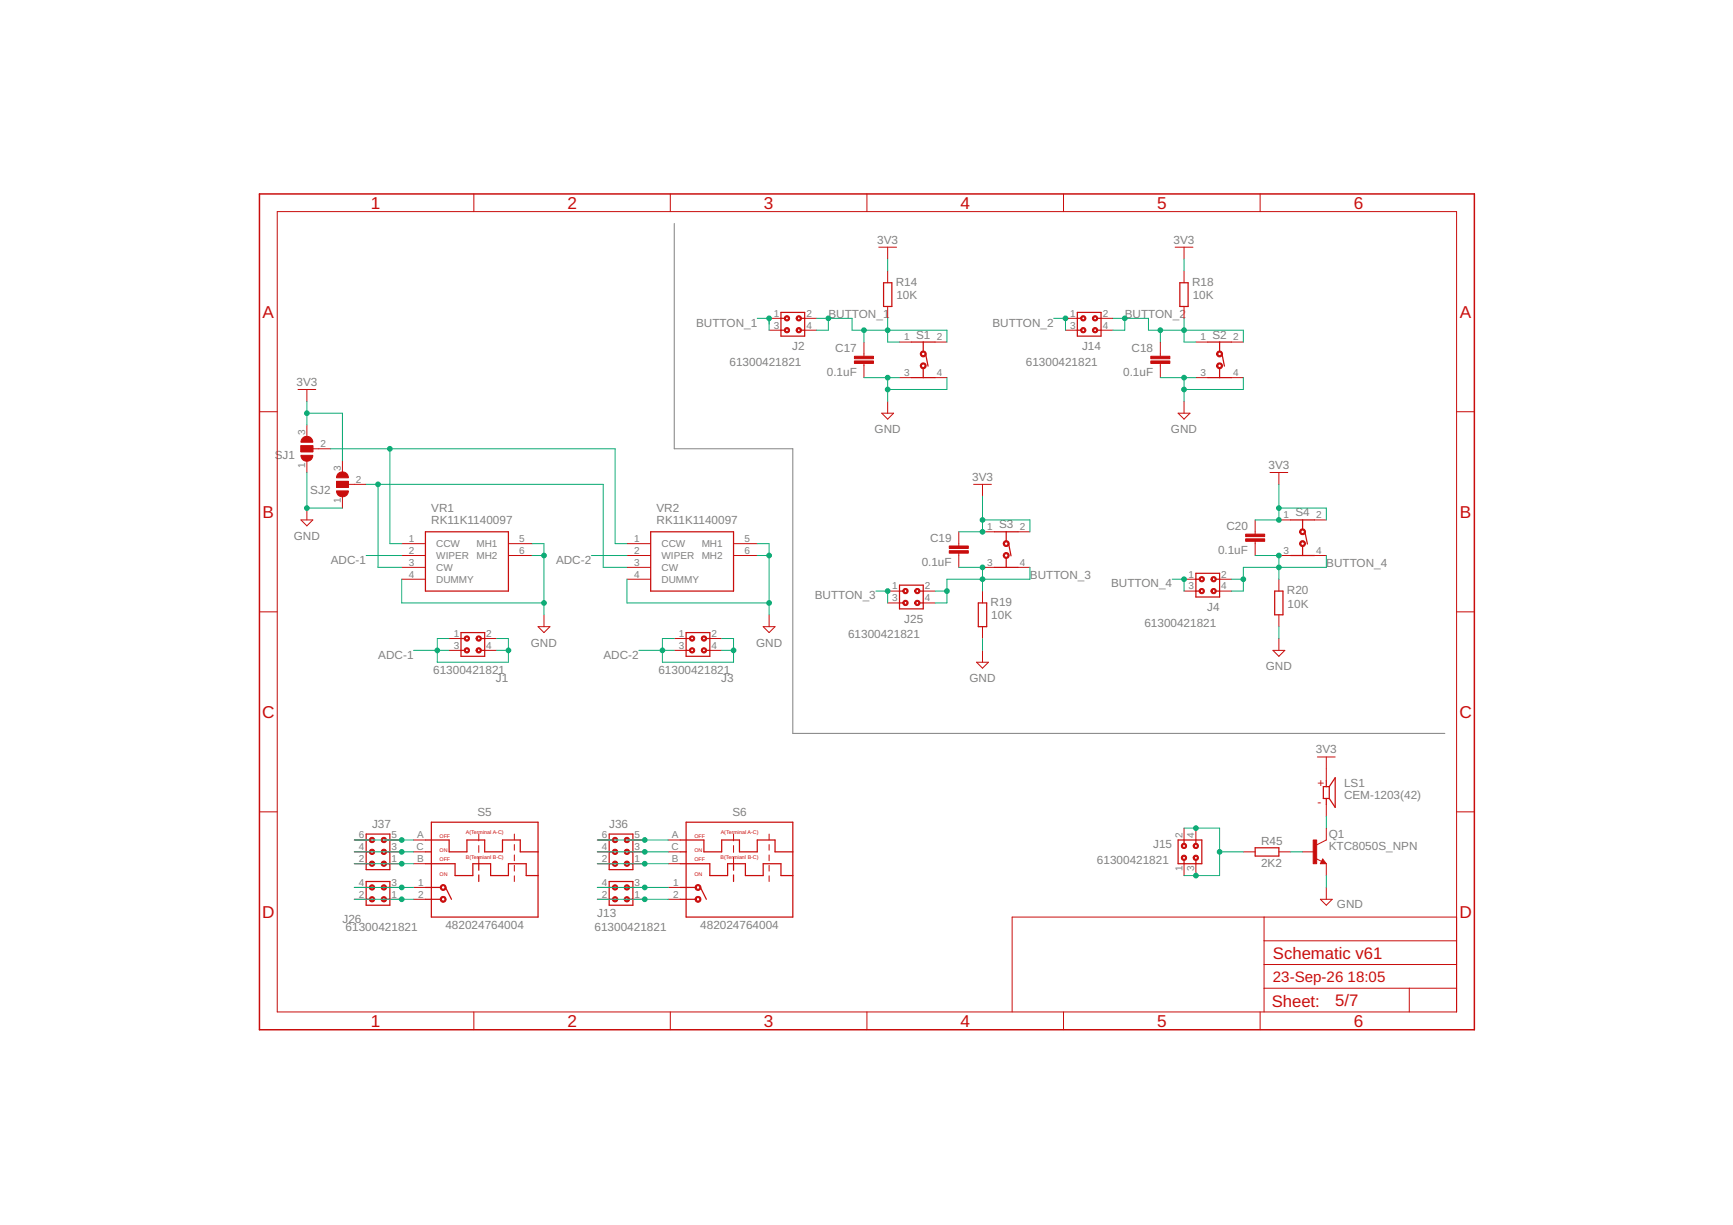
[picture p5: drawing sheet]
<svg xmlns="http://www.w3.org/2000/svg" width="297mm" height="210mm" viewBox="0 0 297 210" stroke-linecap="round" stroke-linejoin="round" font-family="sans-serif">
<path d="M115.6 38.3v38.6h20.3v48.8h111.7" fill="none" stroke="#808080" stroke-width=".17"/>
<g fill="none" stroke="#c90d0c" stroke-width=".17">
<path d="M47.5 36.3h202.2v137.1h-202.2zM81.2 33.2v3.1M114.9 33.2v3.1M148.6 33.2v3.1M182.3 33.2v3.1M216 33.2v3.1M131.8 54.5h2.1M131.8 56.6h2.1M137.9 54.5h2.1M137.9 56.6h2.1M148.1 58.6v2.4M150.6 42.4h3.1"/>
<path d="M152.1 42.4v2M152.1 46.4v2.1M152.1 52.5v2M154.2 58.6h2M160.3 58.6h2M182.6 54.5h2.1M182.6 56.6h2.1M188.7 54.5h2.1M188.7 56.6h2.1M198.9 58.6v2.4M201.4 42.4h3.1M202.9 42.4v2"/>
<path d="M202.9 46.4v2.1M202.9 52.5v2M205 58.6h2M211.1 58.6h2M44.5 70.5h3M51.1 66.7h3M51.6 76.4h2v1h-2zM52.6 66.7v2.1M52.6 72.8v2.1M52.6 78.9v2.1M53.6 76.9h3.1M58.7 78.9v2.1"/>
<path d="M148.1 62.3v2.4M151.1 70.8h2.1l-1.1 1zM152.1 68.8v2M154.2 64.7h2M160.3 64.7h2M198.9 62.3v2.4M201.9 70.8h2.1l-1.1 1zM202.9 68.8v2M205 64.7h2M211.1 64.7h2M249.7 70.5h3M51.6 89.1h2l-1 1z"/>
<path d="M52.6 87.1v2M57.7 82.5h2v1h-2zM58.7 85v2.1M59.7 83h3.1M68.9 93.2h4M68.9 95.2h4M68.9 97.2h4M68.9 99.3h4M87.1 93.2h4.1M87.1 95.2h4.1M107.5 93.2h4M107.5 95.2h4"/>
<path d="M107.5 97.2h4M107.5 99.3h4M125.7 93.2h4.1M125.7 95.2h4.1M164.3 91.1v2.5M164.3 94.8v2.4M166.9 83h3M168.4 97.2h2M168.4 83v2M168.4 91.1h2M174.5 97.2h2M174.5 91.1h2"/>
<path d="M202.9 99.3h2.1M209 99.3h2.1M215.1 89.1v2.4M215.1 92.8v2.4M217.7 81h3M219.2 95.2h2M219.2 89.1h2M219.2 81v2M219.2 99.3v2M225.3 95.2h2M225.3 89.1h2M44.5 104.8h3"/>
<path d="M77 109.4h2M77 111.4h2M83.1 109.4h2M83.1 111.4h2M92.2 107.4h2.1l-1.1 1zM93.2 105.3v2.1M115.6 109.4h2M115.6 111.4h2M121.7 109.4h2M121.7 111.4h2M130.8 107.4h2l-1 1zM131.8 105.3v2.1"/>
<path d="M152.1 101.3h2.1M152.1 103.3h2.1M158.2 101.3h2.1M158.2 103.3h2.1M167.4 113.5h2l-1 1zM168.4 101.3v2M168.4 107.4v2M168.4 111.4v2.1M202.9 101.3h2.1M209 101.3h2.1M218.2 111.4h2l-1 1.1zM219.2 105.3v2.1"/>
<path d="M219.2 109.4v2M249.7 104.8h3M44.5 139.1h3M225.8 129.7h3.1M227.3 129.7v4.1M227.3 137.8v2.1M249.7 139.1h3M60.7 148h2.1M60.7 146h2.1M60.7 154.1h2.1M60.7 152.1h2.1M60.7 143.9h2.1"/>
<path d="M66.8 148h2.1M66.8 146h2.1M66.8 154.1h2.1M66.8 152.1h2.1M66.8 143.9h2.1M70.9 148h2M70.9 146h2M70.9 154.1h2M70.9 152.1h2M70.9 143.9h2M82.1 142.9v1.2M82.1 144.9v1.1"/>
<path d="M82.1 146.9v1.1M88.2 142.9v1M88.2 144.7v1M88.2 146.5v1M88.2 148.3v1M88.2 150.1v.9M102.4 148h2M102.4 146h2M102.4 154.1h2M102.4 152.1h2M102.4 143.9h2M108.5 148h2"/>
<path d="M108.5 146h2M108.5 154.1h2M108.5 152.1h2M108.5 143.9h2M114.6 148h2M114.6 146h2M114.6 154.1h2M114.6 152.1h2M114.6 143.9h2M125.7 142.9v1.2M125.7 144.9v1.1M125.7 146.9v1.1"/>
<path d="M131.8 142.9v1M131.8 144.7v1M131.8 146.5v1M131.8 148.3v1M131.8 150.1v.9M202.9 141.9v2M202.9 148v2M205 141.9v2M205 148v2M213.1 146h2M216.7 157.1v16.3M219.2 146h2"/>
<path d="M223.3 146h2M225.5 147.1l1 .5M226.3 154.1h2l-1 1zM226.7 147.2l.6 .8h-1zM227.3 141.9v2l-1.6 .9M227.3 148v2M227.3 152.1v2M249.7 157.1h-76.2v16.3M81.2 173.4v3M114.9 173.4v3M148.6 173.4v3M182.3 173.4v3"/>
<path d="M216 173.4v3M216.7 169.3h33M216.7 165.3h33M216.7 161.2h33M241.6 169.3v4.1"/>
</g>
<path d="M44.5 33.2h208.2v143.2h-208.2z" fill="none" stroke="#c90d0c" stroke-width=".25"/>
<g fill="none" stroke="#c90d0c" stroke-width=".21">
<path d="M133.9 53.5h4v4.1h-4zM133.9 56.6h.6M133.9 54.5h.6M137.3 56.6h.6M137.3 54.5h.6M151.4 48.5h1.5v4h-1.5zM156.2 58.6h4.1M158.2 58.6v1.6M184.7 53.5h4v4.1h-4zM184.7 56.6h.6M184.7 54.5h.6M188 56.6h.7"/>
<path d="M188 54.5h.7M202.2 48.5h1.4v4h-1.4zM207 58.6h4.1M209 58.6v1.6M156.2 64.7h4.1M158.2 63.1v1.6M158.6 60.5l.5 2.2M207 64.7h4.1M209 63.1v1.6M209.4 60.5l.5 2.2M72.9 91.1h14.2v10.2h-14.2zM111.5 91.1h14.2v10.2h-14.2z"/>
<path d="M170.4 91.1h4.1M170.4 97.2h4.1M172.5 91.1v1.6M172.5 95.6v1.6M172.8 93l.5 2.2M205 98.2h4v4.1h-4zM205 99.3h.6M208.4 99.3h.6M221.2 95.2h4.1M221.2 89.1h4.1M223.3 89.1v1.6M223.3 93.6v1.6"/>
<path d="M223.6 91l.5 2.2M79 108.4h4.1v4.1h-4.1zM79 111.4h.7M79 109.4h.7M82.4 111.4h.7M82.4 109.4h.7M117.6 108.4h4.1v4.1h-4.1zM117.6 111.4h.7M117.6 109.4h.7M121 111.4h.7M121 109.4h.7M154.2 101.3h.7"/>
<path d="M154.2 100.3h4v4h-4zM154.2 103.3h.7M157.6 101.3h.6M157.6 103.3h.6M167.7 103.3h1.4v4.1h-1.4zM205 101.3h.6M208.4 101.3h.6M218.5 101.3h1.4v4h-1.4zM227.3 133.8v1M227.3 136.8v1M227.8 134.8h-1v2h1M227.8 134.8v2"/>
<path d="M227.8 134.8l1.1-1.5v5l-1.1-1.5M62.8 143.9h.6M62.8 148h.6M62.8 146h.6M62.8 152.1h.6M62.8 154.1h.6M62.8 151h4v4.1h-4zM62.8 142.9h4v6.1h-4zM66.1 143.9h.7M66.1 148h.7M66.1 146h.7M66.1 152.1h.7"/>
<path d="M66.1 154.1h.7M72.9 148h5.1v2h3v-2h3.1v2h3v-2h3.1v2h2M72.9 143.9h4.1v2.1h3v-2.1h3.1v2.1h3v-2.1h3.1v2.1h3M72.9 146h1M72.9 152.1h2.7M72.9 154.1h2.7M73.9 140.9h18.3v16.2h-18.3zM76.4 152.1l1 2M82.1 148v1.1M82.1 149.9v1.1M104.4 143.9h.7M104.4 148h.7"/>
<path d="M104.4 146h.7M104.4 152.1h.7M104.4 154.1h.7M104.4 142.9h4.1v6.1h-4.1zM104.4 151h4.1v4.1h-4.1zM107.8 143.9h.7M107.8 148h.7M107.8 146h.7M107.8 152.1h.7M107.8 154.1h.7M116.6 143.9h4v2.1h3.1v-2.1h3v2.1h3.1v-2.1h3v2.1h3.1M116.6 148h5.1v2h3v-2h3.1v2h3v-2h3.1v2h2"/>
<path d="M116.6 146h1M116.6 152.1h2.6M116.6 154.1h2.6M117.6 140.9h18.3v16.2h-18.3zM120.1 152.1l1 2M125.7 148v1.1M125.7 149.9v1.1M201.9 143.9h4.1v4.1h-4.1zM202.9 143.9v.7M202.9 147.3v.7M205 143.9v.7M205 147.3v.7"/>
<path d="M215.1 145.3h4.1v1.4h-4.1zM226.7 147.6l.1 .2h-.3l.2-.4 .4 .5h-.6"/>
</g>
<g fill="#c90d0c" stroke="#c90d0c" stroke-width=".17">
<path d="M146.5 61h3.2v.5h-3.2z"/>
<path d="M146.5 61.8h3.2v.5h-3.2z"/>
<path d="M225.1 143.9h.6v4.1h-.6z"/>
<path d="M197.3 61h3.2v.5h-3.2z"/>
<path d="M197.3 61.8h3.2v.5h-3.2z"/>
<path d="M162.7 93.6h3.3v.4h-3.3z"/>
<path d="M162.7 94.4h3.3v.4h-3.3z"/>
<path d="M51.6 76.4h2v1h-2z"/>
<path d="M57.7 82.5h2v1h-2z"/>
<path d="M213.5 91.5h3.3v.4h-3.3z"/>
<path d="M213.5 92.3h3.3v.5h-3.3z"/>
</g>
<g fill="#c90d0c" stroke="#c90d0c" stroke-width=".17">
<path d="M204.7 144.6a.46 .46 0 0 1 .7 .1 .46 .46 0 0 1-.3 .7 .46 .46 0 0 1-.6-.5h.2a.26 .26 0 0 1 .4-.2 .26 .26 0 0 1 .1 .5 .26 .26 0 0 1-.5-.1v-.2h-.2z" fill-rule="evenodd"/>
<path d="M202.6 144.6a.46 .46 0 0 1 .8 .1 .46 .46 0 0 1-.4 .7 .46 .46 0 0 1-.5-.5h.2a.26 .26 0 0 1 .4-.2 .26 .26 0 0 1 0 .5 .26 .26 0 0 1-.4-.1v-.2h-.2z" fill-rule="evenodd"/>
<path d="M202.6 146.6a.46 .46 0 0 1 .8 .2 .46 .46 0 0 1-.4 .6 .46 .46 0 0 1-.5-.4h.2a.26 .26 0 0 1 .4-.2 .26 .26 0 0 1 0 .4 .26 .26 0 0 1-.4-.1v-.1h-.2z" fill-rule="evenodd"/>
<path d="M204.7 146.6a.46 .46 0 0 1 .7 .2 .46 .46 0 0 1-.3 .6 .46 .46 0 0 1-.6-.4h.2a.26 .26 0 0 1 .4-.2 .26 .26 0 0 1 .1 .4 .26 .26 0 0 1-.5-.1v-.1h-.2z" fill-rule="evenodd"/>
<path d="M81.8 111.1a.46 .46 0 0 1 .7 .1 .46 .46 0 0 1-.3 .7 .46 .46 0 0 1-.6-.5h.2a.26 .26 0 0 1 .4-.2 .26 .26 0 0 1 .1 .4 .26 .26 0 0 1-.5-.1v-.1h-.2z" fill-rule="evenodd"/>
<path d="M81.8 109.1a.46 .46 0 0 1 .7 .1 .46 .46 0 0 1-.3 .6 .46 .46 0 0 1-.6-.4h.2a.26 .26 0 0 1 .4-.2 .26 .26 0 0 1 0 .4 .26 .26 0 0 1-.4-.1v-.1h-.2z" fill-rule="evenodd"/>
<path d="M79.7 109.1a.46 .46 0 0 1 .7 .1 .46 .46 0 0 1-.3 .6 .46 .46 0 0 1-.5-.4h.2a.26 .26 0 0 1 .3-.2 .26 .26 0 0 1 .1 .4 .26 .26 0 0 1-.4-.1v-.1h-.2z" fill-rule="evenodd"/>
<path d="M79.7 111.1a.46 .46 0 0 1 .7 .1 .46 .46 0 0 1-.3 .7 .46 .46 0 0 1-.5-.5h.2a.26 .26 0 0 1 .3-.2 .26 .26 0 0 1 .1 .4 .26 .26 0 0 1-.4-.1v-.1h-.2z" fill-rule="evenodd"/>
<path d="M120.4 111.1a.46 .46 0 0 1 .7 .1 .46 .46 0 0 1-.3 .7 .46 .46 0 0 1-.6-.5h.2a.25 .25 0 0 1 .3-.2 .25 .25 0 0 1 .2 .3 .25 .25 0 0 1-.5 0l-.2-.1z" fill-rule="evenodd"/>
<path d="M120.4 109.1a.46 .46 0 0 1 .7 .1 .46 .46 0 0 1-.3 .6 .46 .46 0 0 1-.6-.4h.2a.25 .25 0 0 1 .3-.3 .25 .25 0 0 1 .2 .4 .25 .25 0 0 1-.5 0l-.2-.1z" fill-rule="evenodd"/>
<path d="M118.3 109.1a.46 .46 0 0 1 .7 .1 .46 .46 0 0 1-.3 .6 .46 .46 0 0 1-.5-.4h.2a.25 .25 0 0 1 .3-.3 .25 .25 0 0 1 .1 .4 .25 .25 0 0 1-.4 0l-.2-.1z" fill-rule="evenodd"/>
<path d="M118.3 111.1a.46 .46 0 0 1 .7 .1 .46 .46 0 0 1-.3 .7 .46 .46 0 0 1-.5-.5h.2a.25 .25 0 0 1 .3-.2 .25 .25 0 0 1 .1 .3 .25 .25 0 0 1-.4 0l-.2-.1z" fill-rule="evenodd"/>
<path d="M157.9 60.2a.52 .52 0 0 1 .8 .2 .52 .52 0 0 1-.3 .7 .52 .52 0 0 1-.7-.5h.2a.3 .3 0 0 1 .5-.2 .3 .3 0 0 1 .1 .5 .3 .3 0 0 1-.5-.1l-.1-.2h-.2z" fill-rule="evenodd"/>
<path d="M157.9 62.3a.52 .52 0 0 1 .8 .1 .52 .52 0 0 1-.3 .8 .52 .52 0 0 1-.7-.5h.2a.3 .3 0 0 1 .5-.3 .3 .3 0 0 1 .1 .5 .3 .3 0 0 1-.5-.1l-.1-.1h-.2z" fill-rule="evenodd"/>
<path d="M187.4 56.2a.46 .46 0 0 1 .7 .2 .46 .46 0 0 1-.3 .6 .46 .46 0 0 1-.6-.4h.3a.26 .26 0 0 1 .3-.3 .26 .26 0 0 1 .1 .5 .26 .26 0 0 1-.4-.1v-.1h-.3z" fill-rule="evenodd"/>
<path d="M187.4 54.2a.46 .46 0 0 1 .7 .1 .46 .46 0 0 1-.3 .7 .46 .46 0 0 1-.6-.5h.3a.26 .26 0 0 1 .3-.2 .26 .26 0 0 1 .1 .5 .26 .26 0 0 1-.4-.1v-.2h-.3z" fill-rule="evenodd"/>
<path d="M185.4 54.2a.46 .46 0 0 1 .7 .1 .46 .46 0 0 1-.3 .7 .46 .46 0 0 1-.6-.5h.2a.26 .26 0 0 1 .4-.2 .26 .26 0 0 1 .1 .5 .26 .26 0 0 1-.5-.1v-.2h-.2z" fill-rule="evenodd"/>
<path d="M185.4 56.2a.46 .46 0 0 1 .7 .2 .46 .46 0 0 1-.3 .6 .46 .46 0 0 1-.6-.4h.2a.26 .26 0 0 1 .4-.3 .26 .26 0 0 1 .1 .5 .26 .26 0 0 1-.5-.1v-.1h-.2z" fill-rule="evenodd"/>
<path d="M208.7 60.2a.51 .51 0 0 1 .8 .2 .51 .51 0 0 1-.3 .7 .51 .51 0 0 1-.7-.5h.2a.3 .3 0 0 1 .4-.3 .3 .3 0 0 1 .2 .5 .3 .3 0 0 1-.5 0l-.1-.2h-.2z" fill-rule="evenodd"/>
<path d="M208.7 62.3a.51 .51 0 0 1 .8 .1 .51 .51 0 0 1-.3 .8 .51 .51 0 0 1-.7-.5h.2a.3 .3 0 0 1 .4-.3 .3 .3 0 0 1 .2 .4 .3 .3 0 0 1-.5 0l-.1-.1h-.2z" fill-rule="evenodd"/>
<path d="M157 103a.46 .46 0 0 1 .6 .1 .46 .46 0 0 1-.3 .7 .46 .46 0 0 1-.5-.5h.2a.26 .26 0 0 1 .3-.2 .26 .26 0 0 1 .1 .4 .26 .26 0 0 1-.4-.1l-.2-.1z" fill-rule="evenodd"/>
<path d="M157 100.9a.46 .46 0 0 1 .6 .2 .46 .46 0 0 1-.3 .6 .46 .46 0 0 1-.5-.4h.2a.26 .26 0 0 1 .3-.2 .26 .26 0 0 1 .1 .4 .26 .26 0 0 1-.4-.1l-.2-.1z" fill-rule="evenodd"/>
<path d="M154.9 100.9a.46 .46 0 0 1 .7 .2 .46 .46 0 0 1-.3 .6 .46 .46 0 0 1-.6-.4h.2a.26 .26 0 0 1 .4-.2 .26 .26 0 0 1 .1 .4 .26 .26 0 0 1-.4-.1l-.3-.1z" fill-rule="evenodd"/>
<path d="M154.9 103a.46 .46 0 0 1 .7 .1 .46 .46 0 0 1-.3 .7 .46 .46 0 0 1-.6-.5h.2a.26 .26 0 0 1 .4-.2 .26 .26 0 0 1 .1 .4 .26 .26 0 0 1-.4-.1l-.3-.1z" fill-rule="evenodd"/>
<path d="M172.1 92.8a.51 .51 0 0 1 .8 .1 .51 .51 0 0 1-.3 .7 .51 .51 0 0 1-.6-.4h.2a.3 .3 0 0 1 .4-.3 .3 .3 0 0 1 .1 .5 .3 .3 0 0 1-.5-.1v-.1h-.2z" fill-rule="evenodd"/>
<path d="M172.1 94.8a.51 .51 0 0 1 .8 .2 .51 .51 0 0 1-.3 .7 .51 .51 0 0 1-.6-.5h.2a.3 .3 0 0 1 .4-.3 .3 .3 0 0 1 .1 .5 .3 .3 0 0 1-.5-.1v-.1h-.2z" fill-rule="evenodd"/>
<path d="M136.6 56.2a.46 .46 0 0 1 .7 .2 .46 .46 0 0 1-.3 .6 .46 .46 0 0 1-.5-.4h.2a.25 .25 0 0 1 .3-.3 .25 .25 0 0 1 .1 .4 .25 .25 0 0 1-.4 0l-.2-.1z" fill-rule="evenodd"/>
<path d="M136.6 54.2a.46 .46 0 0 1 .7 .1 .46 .46 0 0 1-.3 .7 .46 .46 0 0 1-.5-.5h.2a.25 .25 0 0 1 .3-.2 .25 .25 0 0 1 .1 .4 .25 .25 0 0 1-.4 0v-.2h-.2z" fill-rule="evenodd"/>
<path d="M134.6 54.2a.46 .46 0 0 1 .7 .1 .46 .46 0 0 1-.3 .7 .46 .46 0 0 1-.6-.5h.2a.25 .25 0 0 1 .3-.2 .25 .25 0 0 1 .2 .4 .25 .25 0 0 1-.4 0l-.1-.2h-.2z" fill-rule="evenodd"/>
<path d="M134.6 56.2a.46 .46 0 0 1 .7 .2 .46 .46 0 0 1-.3 .6 .46 .46 0 0 1-.6-.4h.2a.25 .25 0 0 1 .3-.3 .25 .25 0 0 1 .2 .4 .25 .25 0 0 1-.4 0l-.3-.1z" fill-rule="evenodd"/>
<path d="M51.8 75.1a1.02 1.02 0 0 1 1.1-.3 1.02 1.02 0 0 1 .7 1h-2z" fill-rule="evenodd"/>
<path d="M51.6 78h2a1.02 1.02 0 0 1-1 1 1.02 1.02 0 0 1-1-1z" fill-rule="evenodd"/>
<path d="M57.9 81.2a1.03 1.03 0 0 1 1.1-.3 1.03 1.03 0 0 1 .7 1h-2z" fill-rule="evenodd"/>
<path d="M57.7 84.1h2a1.02 1.02 0 0 1-1 1 1.02 1.02 0 0 1-1-1z" fill-rule="evenodd"/>
<path d="M75.6 151.7a.5 .5 0 0 1 .8 .2 .5 .5 0 0 1-.3 .7 .5 .5 0 0 1-.6-.5h.1a.31 .31 0 0 1 .5-.3 .31 .31 0 0 1 .1 .4 .31 .31 0 0 1-.5 0l-.1-.1h-.1z" fill-rule="evenodd"/>
<path d="M75.6 153.7a.51 .51 0 0 1 .8 .2 .51 .51 0 0 1-.3 .7 .51 .51 0 0 1-.6-.5h.1a.3 .3 0 0 1 .4-.3 .3 .3 0 0 1 .2 .4 .3 .3 0 0 1-.5 0l-.1-.1h-.1z" fill-rule="evenodd"/>
<path d="M207.7 100.9a.46 .46 0 0 1 .7 .2 .46 .46 0 0 1-.3 .6 .46 .46 0 0 1-.5-.4h.2a.26 .26 0 0 1 .3-.2 .26 .26 0 0 1 .1 .4 .26 .26 0 0 1-.4-.1v-.1h-.2z" fill-rule="evenodd"/>
<path d="M207.7 98.9a.46 .46 0 0 1 .7 .1 .46 .46 0 0 1-.3 .7 .46 .46 0 0 1-.5-.4h.2a.26 .26 0 0 1 .3-.3 .26 .26 0 0 1 .1 .4 .26 .26 0 0 1-.4 0v-.1h-.2z" fill-rule="evenodd"/>
<path d="M205.7 98.9a.46 .46 0 0 1 .7 .1 .46 .46 0 0 1-.3 .7 .46 .46 0 0 1-.6-.4h.2a.26 .26 0 0 1 .4-.3 .26 .26 0 0 1 .1 .4 .26 .26 0 0 1-.4 0l-.1-.1h-.2z" fill-rule="evenodd"/>
<path d="M205.7 100.9a.46 .46 0 0 1 .7 .2 .46 .46 0 0 1-.3 .6 .46 .46 0 0 1-.6-.4h.2a.26 .26 0 0 1 .4-.2 .26 .26 0 0 1 .1 .4 .26 .26 0 0 1-.4-.1l-.1-.1h-.2z" fill-rule="evenodd"/>
<path d="M222.9 90.7a.5 .5 0 0 1 .8 .2 .5 .5 0 0 1-.3 .7 .5 .5 0 0 1-.6-.5h.1a.3 .3 0 0 1 .4-.3 .3 .3 0 0 1 .2 .5 .3 .3 0 0 1-.5-.1l-.1-.1h-.1z" fill-rule="evenodd"/>
<path d="M222.9 92.8a.5 .5 0 0 1 .8 .1 .5 .5 0 0 1-.3 .7 .5 .5 0 0 1-.6-.4h.1a.3 .3 0 0 1 .4-.4 .3 .3 0 0 1 .2 .5 .3 .3 0 0 1-.5 0l-.1-.1h-.1z" fill-rule="evenodd"/>
<path d="M119.3 151.7a.51 .51 0 0 1 .8 .2 .51 .51 0 0 1-.4 .7 .51 .51 0 0 1-.6-.5h.2a.31 .31 0 0 1 .5-.3 .31 .31 0 0 1 .1 .5 .31 .31 0 0 1-.5-.1l-.1-.1h-.2z" fill-rule="evenodd"/>
<path d="M119.3 153.7a.52 .52 0 0 1 .8 .2 .52 .52 0 0 1-.3 .7 .52 .52 0 0 1-.7-.5h.2a.3 .3 0 0 1 .5-.3 .3 .3 0 0 1 0 .5 .3 .3 0 0 1-.4-.1l-.1-.1h-.2z" fill-rule="evenodd"/>
<path d="M105.1 151.7a.46 .46 0 0 1 .7 .2 .46 .46 0 0 1-.3 .6 .46 .46 0 0 1-.5-.4h.2a.25 .25 0 0 1 .3-.3 .25 .25 0 0 1 .1 .4 .25 .25 0 0 1-.4 0v-.1h-.2z" fill-rule="evenodd"/>
<path d="M105.1 153.7a.46 .46 0 0 1 .7 .2 .46 .46 0 0 1-.3 .6 .46 .46 0 0 1-.5-.4h.2a.25 .25 0 0 1 .3-.2 .25 .25 0 0 1 .1 .4 .25 .25 0 0 1-.4-.1v-.1h-.2z" fill-rule="evenodd"/>
<path d="M107.2 153.7a.46 .46 0 0 1 .7 .2 .46 .46 0 0 1-.3 .6 .46 .46 0 0 1-.6-.4h.2a.25 .25 0 0 1 .4-.2 .25 .25 0 0 1 0 .4 .25 .25 0 0 1-.4-.1v-.1h-.2z" fill-rule="evenodd"/>
<path d="M107.2 151.7a.46 .46 0 0 1 .7 .2 .46 .46 0 0 1-.3 .6 .46 .46 0 0 1-.6-.4h.2a.25 .25 0 0 1 .4-.3 .25 .25 0 0 1 0 .4 .25 .25 0 0 1-.4 0v-.1h-.2z" fill-rule="evenodd"/>
<path d="M63.5 151.7a.46 .46 0 0 1 .7 .2 .46 .46 0 0 1-.3 .6 .46 .46 0 0 1-.6-.4h.2a.26 .26 0 0 1 .4-.3 .26 .26 0 0 1 .1 .4 .26 .26 0 0 1-.5 0v-.1h-.2z" fill-rule="evenodd"/>
<path d="M63.5 153.7a.46 .46 0 0 1 .7 .2 .46 .46 0 0 1-.3 .6 .46 .46 0 0 1-.6-.4h.2a.26 .26 0 0 1 .4-.2 .26 .26 0 0 1 .1 .4 .26 .26 0 0 1-.5-.1v-.1h-.2z" fill-rule="evenodd"/>
<path d="M65.5 153.7a.46 .46 0 0 1 .7 .2 .46 .46 0 0 1-.3 .6 .46 .46 0 0 1-.6-.4h.3a.26 .26 0 0 1 .3-.2 .26 .26 0 0 1 .1 .4 .26 .26 0 0 1-.4-.1v-.1h-.3z" fill-rule="evenodd"/>
<path d="M65.5 151.7a.46 .46 0 0 1 .7 .2 .46 .46 0 0 1-.3 .6 .46 .46 0 0 1-.6-.4h.3a.26 .26 0 0 1 .3-.3 .26 .26 0 0 1 .1 .4 .26 .26 0 0 1-.4 0v-.1h-.3z" fill-rule="evenodd"/>
<path d="M105.1 143.6a.46 .46 0 0 1 .7 .1 .46 .46 0 0 1-.3 .7 .46 .46 0 0 1-.5-.5h.2a.25 .25 0 0 1 .3-.2 .25 .25 0 0 1 .1 .4 .25 .25 0 0 1-.4 0v-.2h-.2z" fill-rule="evenodd"/>
<path d="M105.1 145.6a.46 .46 0 0 1 .7 .2 .46 .46 0 0 1-.3 .6 .46 .46 0 0 1-.5-.4h.2a.25 .25 0 0 1 .3-.2 .25 .25 0 0 1 .1 .4 .25 .25 0 0 1-.4-.1v-.1h-.2z" fill-rule="evenodd"/>
<path d="M105.1 147.6a.46 .46 0 0 1 .7 .2 .46 .46 0 0 1-.3 .6 .46 .46 0 0 1-.5-.4h.2a.25 .25 0 0 1 .3-.2 .25 .25 0 0 1 .1 .4 .25 .25 0 0 1-.4-.1v-.1h-.2z" fill-rule="evenodd"/>
<path d="M107.2 147.6a.46 .46 0 0 1 .7 .2 .46 .46 0 0 1-.3 .6 .46 .46 0 0 1-.6-.4h.2a.25 .25 0 0 1 .4-.2 .25 .25 0 0 1 0 .4 .25 .25 0 0 1-.4-.1v-.1h-.2z" fill-rule="evenodd"/>
<path d="M107.2 145.6a.46 .46 0 0 1 .7 .2 .46 .46 0 0 1-.3 .6 .46 .46 0 0 1-.6-.4h.2a.25 .25 0 0 1 .4-.2 .25 .25 0 0 1 0 .4 .25 .25 0 0 1-.4-.1v-.1h-.2z" fill-rule="evenodd"/>
<path d="M107.2 143.6a.46 .46 0 0 1 .7 .1 .46 .46 0 0 1-.3 .7 .46 .46 0 0 1-.6-.5h.2a.25 .25 0 0 1 .4-.2 .25 .25 0 0 1 0 .4 .25 .25 0 0 1-.4 0v-.2h-.2z" fill-rule="evenodd"/>
<path d="M63.5 143.6a.46 .46 0 0 1 .7 .1 .46 .46 0 0 1-.3 .7 .46 .46 0 0 1-.6-.5h.2a.26 .26 0 0 1 .4-.2 .26 .26 0 0 1 .1 .4 .26 .26 0 0 1-.5 0v-.2h-.2z" fill-rule="evenodd"/>
<path d="M63.5 145.6a.46 .46 0 0 1 .7 .2 .46 .46 0 0 1-.3 .6 .46 .46 0 0 1-.6-.4h.2a.26 .26 0 0 1 .4-.2 .26 .26 0 0 1 .1 .4 .26 .26 0 0 1-.5-.1v-.1h-.2z" fill-rule="evenodd"/>
<path d="M63.5 147.6a.46 .46 0 0 1 .7 .2 .46 .46 0 0 1-.3 .6 .46 .46 0 0 1-.6-.4h.2a.26 .26 0 0 1 .4-.2 .26 .26 0 0 1 .1 .4 .26 .26 0 0 1-.5-.1v-.1h-.2z" fill-rule="evenodd"/>
<path d="M65.5 147.6a.46 .46 0 0 1 .7 .2 .46 .46 0 0 1-.3 .6 .46 .46 0 0 1-.6-.4h.3a.26 .26 0 0 1 .3-.2 .26 .26 0 0 1 .1 .4 .26 .26 0 0 1-.4-.1v-.1h-.3z" fill-rule="evenodd"/>
<path d="M65.5 145.6a.46 .46 0 0 1 .7 .2 .46 .46 0 0 1-.3 .6 .46 .46 0 0 1-.6-.4h.3a.26 .26 0 0 1 .3-.2 .26 .26 0 0 1 .1 .4 .26 .26 0 0 1-.4-.1v-.1h-.3z" fill-rule="evenodd"/>
<path d="M65.5 143.6a.46 .46 0 0 1 .7 .1 .46 .46 0 0 1-.3 .7 .46 .46 0 0 1-.6-.5h.3a.26 .26 0 0 1 .3-.2 .26 .26 0 0 1 .1 .4 .26 .26 0 0 1-.4 0v-.2h-.3z" fill-rule="evenodd"/>
</g>
<g fill="none" stroke="#0dab76" stroke-width=".17">
<path d="M129.8 54.5h2v2.1M140 54.5h6v2.1h16.3v2M142 54.5v2.1h-2M148.1 56.6v2M152.1 44.4v2M152.1 54.5v4.1h2.1M180.6 54.5h2v2.1M190.8 54.5h6v2.1h16.3v2M192.8 54.5v2.1h-2M198.9 56.6v2M202.9 44.4v2M202.9 54.5v4.1h2.1"/>
<path d="M52.6 68.8v4M52.6 70.8h6.1v8.1M56.7 76.9h48.7v16.3h2.1M66.8 76.9v16.3h2.1M148.1 64.7h6.1M152.1 64.7v4.1M162.3 64.7v2h-10.2M198.9 64.7h6.1M202.9 64.7v4.1M213.1 64.7v2h-10.2M52.6 81v6.1h6.1M62.8 95.2h6.1"/>
<path d="M62.8 83h40.6v14.2h4.1M64.8 83v14.2h4.1M68.9 99.3v4h24.3M91.2 93.2h2v12.1M91.2 95.2h2M101.4 95.2h6.1M107.5 99.3v4h24.3M129.8 93.2h2v12.1M129.8 95.2h2M164.3 97.2h4.1v4.1M168.4 85v6.1h-4.1M168.4 89.1h8.1v2"/>
<path d="M176.5 97.2v2.1h-14.2v4h-2M200.9 99.3h2v2M211.1 99.3h2M215.1 95.2h4.1v4.1M219.2 83v6.1h-4.1M219.2 87.1h8.1v2M227.3 95.2v2h-14.2v4.1h-2M70.9 111.4h6.1M77 109.4h-2v4.1h12.1v-4.1h-2M85.1 111.4h2M109.5 111.4h6.1M115.6 109.4h-2.1v4.1h12.2v-4.1h-2"/>
<path d="M123.7 111.4h2M150.1 101.3h2v2M160.3 101.3h2M168.4 109.4v2M219.2 107.4v2M227.3 139.9v2M60.7 146h10.2M60.7 154.1h10.2M60.7 152.1h10.2M60.7 148h10.2M60.7 143.9h10.2M102.4 146h12.2"/>
<path d="M102.4 154.1h12.2M102.4 152.1h12.2M102.4 148h12.2M102.4 143.9h12.2M202.9 141.9h6.1v8.1h-6.1M209 146h4.1M221.2 146h2.1M227.3 150v2.1"/>
</g>
<g fill="#0dab76" stroke="#0dab76" stroke-width=".17">
<circle cx="52.6" cy="70.8" r=".4"/>
<circle cx="168.4" cy="91.1" r=".4"/>
<circle cx="168.4" cy="89.1" r=".4"/>
<circle cx="219.2" cy="89.1" r=".4"/>
<circle cx="219.2" cy="87.1" r=".4"/>
<circle cx="131.8" cy="54.5" r=".4"/>
<circle cx="142" cy="54.5" r=".4"/>
<circle cx="148.1" cy="56.6" r=".4"/>
<circle cx="152.1" cy="56.6" r=".4"/>
<circle cx="93.2" cy="103.3" r=".4"/>
<circle cx="93.2" cy="95.2" r=".4"/>
<circle cx="131.8" cy="103.3" r=".4"/>
<circle cx="131.8" cy="95.2" r=".4"/>
<circle cx="152.1" cy="64.7" r=".4"/>
<circle cx="152.1" cy="66.7" r=".4"/>
<circle cx="202.9" cy="64.7" r=".4"/>
<circle cx="202.9" cy="66.7" r=".4"/>
<circle cx="52.6" cy="87.1" r=".4"/>
<circle cx="87.1" cy="111.4" r=".4"/>
<circle cx="75" cy="111.4" r=".4"/>
<circle cx="64.8" cy="83" r=".4"/>
<circle cx="66.8" cy="76.9" r=".4"/>
<circle cx="125.7" cy="111.4" r=".4"/>
<circle cx="113.5" cy="111.4" r=".4"/>
<circle cx="205" cy="150" r=".4"/>
<circle cx="205" cy="141.9" r=".4"/>
<circle cx="209" cy="146" r=".4"/>
<circle cx="182.6" cy="54.5" r=".4"/>
<circle cx="192.8" cy="54.5" r=".4"/>
<circle cx="198.9" cy="56.6" r=".4"/>
<circle cx="202.9" cy="56.6" r=".4"/>
<circle cx="152.1" cy="101.3" r=".4"/>
<circle cx="162.3" cy="101.3" r=".4"/>
<circle cx="168.4" cy="99.3" r=".4"/>
<circle cx="168.4" cy="97.2" r=".4"/>
<circle cx="202.9" cy="99.3" r=".4"/>
<circle cx="213.1" cy="99.3" r=".4"/>
<circle cx="219.2" cy="97.2" r=".4"/>
<circle cx="219.2" cy="95.2" r=".4"/>
<circle cx="68.9" cy="154.1" r=".4"/>
<circle cx="68.9" cy="152.1" r=".4"/>
<circle cx="110.5" cy="154.1" r=".4"/>
<circle cx="110.5" cy="152.1" r=".4"/>
<circle cx="110.5" cy="148" r=".4"/>
<circle cx="110.5" cy="146" r=".4"/>
<circle cx="110.5" cy="143.9" r=".4"/>
<circle cx="68.9" cy="148" r=".4"/>
<circle cx="68.9" cy="146" r=".4"/>
<circle cx="68.9" cy="143.9" r=".4"/>
</g>
<g font-size="2.9" fill="#c90d0c">
<text x="63.6" y="35.8">1</text>
<text x="97.3" y="35.8">2</text>
<text x="130.9" y="35.8">3</text>
<text x="164.6" y="35.8">4</text>
<text x="198.3" y="35.8">5</text>
<text x="232" y="35.8">6</text>
<text x="45" y="54.4">A</text>
<text x="250.2" y="54.4">A</text>
<text x="45" y="88.7">B</text>
<text x="250.2" y="88.7">B</text>
<text x="44.9" y="123">C</text>
<text x="250.1" y="123">C</text>
<text x="44.9" y="157.3">D</text>
<text x="250.1" y="157.3">D</text>
<text x="218.2" y="164.3">Schematic v61</text>
<text x="218" y="172.5">Sheet:</text>
<text x="228.8" y="172.4">5/7</text>
<text x="63.6" y="176">1</text>
<text x="97.3" y="176">2</text>
<text x="130.9" y="176">3</text>
<text x="164.6" y="176">4</text>
<text x="198.3" y="176">5</text>
<text x="232" y="176">6</text>
</g>
<g font-size="2.6" fill="#c90d0c">
<text x="218.2" y="168.3">23-Sep-26</text>
<text x="231" y="168.3">18:05</text>
</g>
<g font-size="2" fill="#808080">
<text x="150.4" y="41.8">3V3</text>
<text x="201.2" y="41.8">3V3</text>
<text x="153.5" y="49">R14</text>
<text x="153.7" y="51.3">10K</text>
<text x="204.3" y="49">R18</text>
<text x="204.4" y="51.3">10K</text>
<text x="119.3" y="56">BUTTON_1</text>
<text x="142" y="54.6">BUTTON_1</text>
<text x="157" y="58">S1</text>
<text x="170.1" y="56">BUTTON_2</text>
<text x="192.8" y="54.6">BUTTON_2</text>
<text x="207.8" y="58">S2</text>
<text x="125" y="62.7">61300421821</text>
<text x="135.8" y="60">J2</text>
<text x="141.7" y="64.4">0.1uF</text>
<text x="143.2" y="60.3">C17</text>
<text x="175.8" y="62.7">61300421821</text>
<text x="185.5" y="60">J14</text>
<text x="192.5" y="64.4">0.1uF</text>
<text x="194" y="60.3">C18</text>
<text x="50.8" y="66.1">3V3</text>
<text x="149.9" y="74.3">GND</text>
<text x="200.7" y="74.3">GND</text>
<text x="47.1" y="78.6">SJ1</text>
<text x="166.6" y="82.4">3V3</text>
<text x="217.4" y="80.3">3V3</text>
<text x="53.2" y="84.7">SJ2</text>
<text x="73.9" y="89.8">RK11K1140097</text>
<text x="73.9" y="87.8">VR1</text>
<text x="112.5" y="89.8">RK11K1140097</text>
<text x="112.5" y="87.8">VR2</text>
<text x="222" y="88.5">S4</text>
<text x="50.4" y="92.5">GND</text>
<text x="159.4" y="92.8">C19</text>
<text x="171.2" y="90.5">S3</text>
<text x="208.8" y="94.9">0.1uF</text>
<text x="210.2" y="90.8">C20</text>
<text x="56.7" y="96.6">ADC-1</text>
<text x="95.3" y="96.6">ADC-2</text>
<text x="158" y="96.9">0.1uF</text>
<text x="176.5" y="99.2">BUTTON_3</text>
<text x="190.4" y="100.7">BUTTON_4</text>
<text x="220.6" y="101.9">R20</text>
<text x="227.3" y="97.2">BUTTON_4</text>
<text x="139.6" y="102.7">BUTTON_3</text>
<text x="155" y="106.8">J25</text>
<text x="169.8" y="103.9">R19</text>
<text x="169.9" y="106.2">10K</text>
<text x="196.1" y="107.4">61300421821</text>
<text x="206.9" y="104.7">J4</text>
<text x="220.7" y="104.1">10K</text>
<text x="64.8" y="112.9">ADC-1</text>
<text x="91" y="110.8">GND</text>
<text x="103.4" y="112.9">ADC-2</text>
<text x="129.6" y="110.8">GND</text>
<text x="145.4" y="109.4">61300421821</text>
<text x="74.2" y="115.5">61300421821</text>
<text x="85" y="116.9">J1</text>
<text x="112.8" y="115.5">61300421821</text>
<text x="123.6" y="116.9">J3</text>
<text x="166.2" y="116.9">GND</text>
<text x="217" y="114.9">GND</text>
<text x="225.5" y="129.1">3V3</text>
<text x="230.4" y="136.8">CEM-1203(42)</text>
<text x="230.4" y="134.8">LS1</text>
<text x="63.8" y="141.9">J37</text>
<text x="81.8" y="139.9">S5</text>
<text x="104.4" y="141.9">J36</text>
<text x="125.5" y="139.9">S6</text>
<text x="227.8" y="143.6">Q1</text>
<text x="188" y="148">61300421821</text>
<text x="197.7" y="145.4">J15</text>
<text x="216.1" y="148.6">2K2</text>
<text x="216.1" y="144.8">R45</text>
<text x="227.8" y="145.6">KTC8050S_NPN</text>
<text x="229.1" y="155.5">GND</text>
<text x="58.7" y="158.2">J26</text>
<text x="59.2" y="159.6">61300421821</text>
<text x="76.3" y="159.2">482024764004</text>
<text x="101.9" y="159.6">61300421821</text>
<text x="102.4" y="157.1">J13</text>
<text x="120" y="159.2">482024764004</text>
</g>
<g font-size="2" fill="#c90d0c">
<text x="225.8" y="134.8">+</text>
<text x="225.8" y="138">-</text>
</g>
<g font-size="1.7" fill="#808080">
<text x="132.6" y="54.3">1</text>
<text x="132.6" y="56.3">3</text>
<text x="138.2" y="54.3">2</text>
<text x="138.2" y="56.3">4</text>
<text x="155" y="58.3">1</text>
<text x="160.6" y="58.3">2</text>
<text x="183.4" y="54.3">1</text>
<text x="183.4" y="56.3">3</text>
<text x="189" y="54.3">2</text>
<text x="189" y="56.3">4</text>
<text x="205.8" y="58.3">1</text>
<text x="211.4" y="58.3">2</text>
<text x="155" y="64.4">3</text>
<text x="160.6" y="64.4">4</text>
<text x="205.8" y="64.4">3</text>
<text x="211.4" y="64.4">4</text>
<text x="52.3" y="74.6" transform="rotate(-90 52.3 74.6)">3</text>
<text x="54.9" y="76.6">2</text>
<text x="52.3" y="80.2" transform="rotate(-90 52.3 80.2)">1</text>
<text x="58.4" y="80.7" transform="rotate(-90 58.4 80.7)">3</text>
<text x="61" y="82.7">2</text>
<text x="58.4" y="86.3" transform="rotate(-90 58.4 86.3)">1</text>
<text x="220" y="88.8">1</text>
<text x="225.6" y="88.8">2</text>
<text x="70.1" y="92.9">1</text>
<text x="70.1" y="94.9">2</text>
<text x="74.8" y="93.8">CCW</text>
<text x="74.8" y="95.8">WIPER</text>
<text x="81.7" y="93.8">MH1</text>
<text x="81.7" y="95.8">MH2</text>
<text x="89" y="92.9">5</text>
<text x="89" y="94.9">6</text>
<text x="108.7" y="92.9">1</text>
<text x="108.7" y="94.9">2</text>
<text x="113.4" y="93.8">CCW</text>
<text x="113.4" y="95.8">WIPER</text>
<text x="120.3" y="93.8">MH1</text>
<text x="120.3" y="95.8">MH2</text>
<text x="127.6" y="92.9">5</text>
<text x="127.6" y="94.9">6</text>
<text x="169.2" y="90.8">1</text>
<text x="174.8" y="90.8">2</text>
<text x="220" y="94.9">3</text>
<text x="225.6" y="94.9">4</text>
<text x="70.1" y="96.9">3</text>
<text x="70.1" y="99">4</text>
<text x="74.8" y="97.8">CW</text>
<text x="74.8" y="99.9">DUMMY</text>
<text x="108.7" y="96.9">3</text>
<text x="108.7" y="99">4</text>
<text x="113.4" y="97.8">CW</text>
<text x="113.4" y="99.9">DUMMY</text>
<text x="152.9" y="101">1</text>
<text x="158.5" y="101">2</text>
<text x="169.2" y="96.9">3</text>
<text x="174.8" y="96.9">4</text>
<text x="203.7" y="99">1</text>
<text x="203.7" y="101">3</text>
<text x="209.3" y="99">2</text>
<text x="209.3" y="101">4</text>
<text x="152.9" y="103">3</text>
<text x="158.5" y="103">4</text>
<text x="77.8" y="109.1">1</text>
<text x="77.8" y="111.2">3</text>
<text x="83.4" y="109.1">2</text>
<text x="83.4" y="111.2">4</text>
<text x="116.4" y="109.1">1</text>
<text x="116.4" y="111.2">3</text>
<text x="122" y="109.1">2</text>
<text x="122" y="111.2">4</text>
<text x="61.5" y="143.7">6</text>
<text x="67.1" y="143.7">5</text>
<text x="71.5" y="143.7">A</text>
<text x="103.2" y="143.7">6</text>
<text x="108.8" y="143.7">5</text>
<text x="115.2" y="143.7">A</text>
<text x="202.7" y="143.7" transform="rotate(-90 202.7 143.7)">2</text>
<text x="204.7" y="143.7" transform="rotate(-90 204.7 143.7)">4</text>
<text x="61.5" y="147.7">2</text>
<text x="61.5" y="145.7">4</text>
<text x="67.1" y="147.7">1</text>
<text x="67.1" y="145.7">3</text>
<text x="71.4" y="145.7">C</text>
<text x="71.5" y="147.7">B</text>
<text x="103.2" y="147.7">2</text>
<text x="103.2" y="145.7">4</text>
<text x="108.8" y="147.7">1</text>
<text x="108.8" y="145.7">3</text>
<text x="115.1" y="145.7">C</text>
<text x="115.2" y="147.7">B</text>
<text x="202.7" y="149.2" transform="rotate(-90 202.7 149.2)">1</text>
<text x="204.7" y="149.2" transform="rotate(-90 204.7 149.2)">3</text>
<text x="61.5" y="153.8">2</text>
<text x="61.5" y="151.8">4</text>
<text x="67.1" y="153.8">1</text>
<text x="67.1" y="151.8">3</text>
<text x="71.7" y="153.8">2</text>
<text x="71.7" y="151.8">1</text>
<text x="103.2" y="153.8">2</text>
<text x="103.2" y="151.8">4</text>
<text x="108.8" y="153.8">1</text>
<text x="108.8" y="151.8">3</text>
<text x="115.4" y="153.8">2</text>
<text x="115.4" y="151.8">1</text>
</g>
<g font-size=".9" fill="#c90d0c">
<text x="75.4" y="143.5">OFF</text>
<text x="79.9" y="142.9">A(Terminal A-C)</text>
<text x="119" y="143.5">OFF</text>
<text x="123.5" y="142.9">A(Terminal A-C)</text>
<text x="75.4" y="146">ON</text>
<text x="75.4" y="147.6">OFF</text>
<text x="79.8" y="147.2">B(Termianl B-C)</text>
<text x="119" y="146">ON</text>
<text x="119" y="147.6">OFF</text>
<text x="123.5" y="147.2">B(Termianl B-C)</text>
<text x="75.4" y="150">ON</text>
<text x="119" y="150">ON</text>
</g>
</svg>
